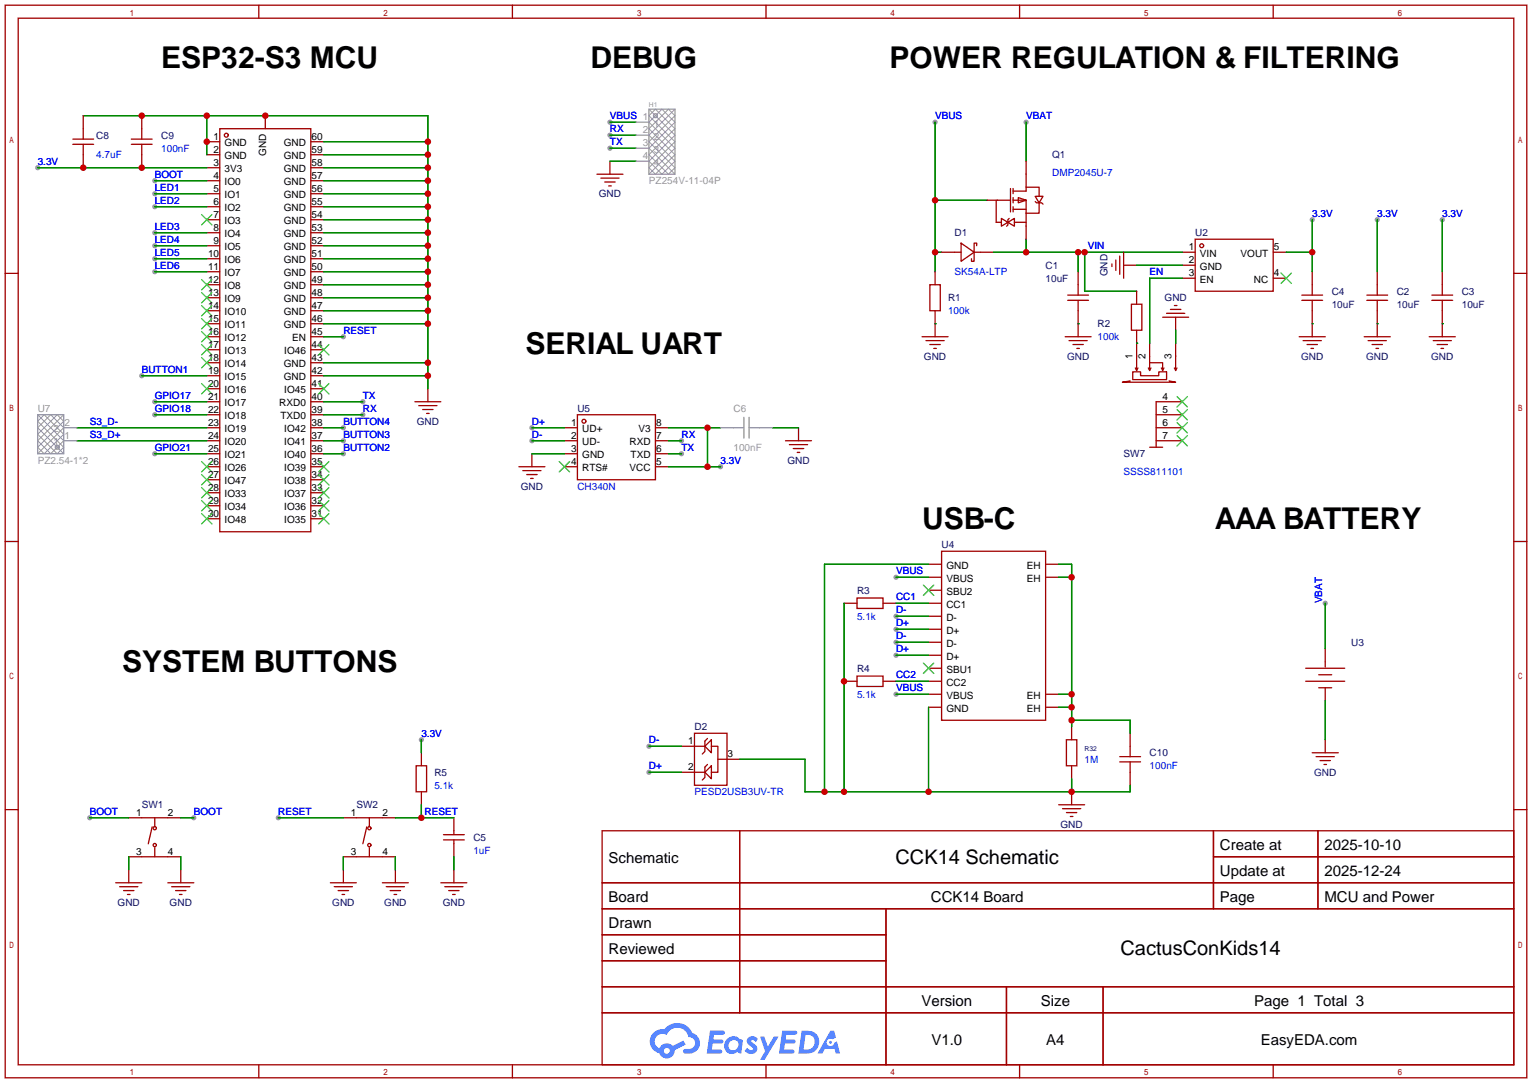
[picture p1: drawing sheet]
<svg xmlns="http://www.w3.org/2000/svg" width="299mm" height="212mm" viewBox="0 0 299 212" stroke-linecap="round" stroke-linejoin="round" font-family="sans-serif">
<g fill="#999">
<circle cx="175" cy="112.8" r=".51"/>
<circle cx="182.6" cy="23.9" r=".51"/>
<circle cx="258.8" cy="117.9" r=".51"/>
<circle cx="200.4" cy="23.9" r=".51"/>
<circle cx="256.3" cy="42.9" r=".51"/>
<circle cx="269" cy="42.9" r=".51"/>
<circle cx="281.7" cy="42.9" r=".51"/>
<circle cx="175" cy="135.6" r=".51"/>
<circle cx="175" cy="120.4" r=".51"/>
<circle cx="175" cy="122.9" r=".51"/>
<circle cx="175" cy="125.5" r=".51"/>
<circle cx="175" cy="128" r=".51"/>
<circle cx="7.4" cy="32.8" r=".51"/>
<circle cx="70.9" cy="78.5" r=".51"/>
<circle cx="70.9" cy="81" r=".51"/>
<circle cx="119.1" cy="23.9" r=".51"/>
<circle cx="30.2" cy="35.3" r=".51"/>
<circle cx="17.5" cy="159.8" r=".51"/>
<circle cx="37.8" cy="159.8" r=".51"/>
<circle cx="67.1" cy="65.8" r=".51"/>
<circle cx="54.4" cy="159.8" r=".51"/>
<circle cx="82.3" cy="144.5" r=".51"/>
<circle cx="67.1" cy="83.6" r=".51"/>
<circle cx="67.1" cy="86.1" r=".51"/>
<circle cx="67.1" cy="88.6" r=".51"/>
<circle cx="27.7" cy="73.4" r=".51"/>
<circle cx="30.2" cy="37.8" r=".51"/>
<circle cx="30.2" cy="40.4" r=".51"/>
<circle cx="30.2" cy="48" r=".51"/>
<circle cx="30.2" cy="50.5" r=".51"/>
<circle cx="30.2" cy="53.1" r=".51"/>
<circle cx="103.9" cy="83.6" r=".51"/>
<circle cx="103.9" cy="86.1" r=".51"/>
<circle cx="140.7" cy="91.2" r=".51"/>
<circle cx="133.1" cy="88.6" r=".51"/>
<circle cx="133.1" cy="86.1" r=".51"/>
<circle cx="119.1" cy="29" r=".51"/>
<circle cx="119.1" cy="26.4" r=".51"/>
<circle cx="30.2" cy="45.5" r=".51"/>
<circle cx="30.2" cy="88.6" r=".51"/>
<circle cx="30.2" cy="78.5" r=".51"/>
<circle cx="30.2" cy="81" r=".51"/>
<circle cx="126.7" cy="145.8" r=".51"/>
<circle cx="126.7" cy="150.9" r=".51"/>
</g>
<g fill="none" stroke="#a10000" stroke-width=".25">
<path d="M1 1h297.2v209.6h-297.2zM3.6 3.6h292.1v204.4h-292.1zM50.5 1v2.6M100.1 1v2.6M149.6 1v2.6M199.1 1v2.6M248.7 1v2.6M1 53.4h2.6M295.7 53.4h2.5M1 105.8h2.6M295.7 105.8h2.5M1 158.2h2.6"/>
<path d="M295.7 158.2h2.5M117.6 162.3h178.1v45.7h-178.1zM117.6 172.5h178.1M117.6 177.5h178.1M144.5 162.3v35.6M173 177.5v30.5M237 162.3v15.2M237 167.4h58.7M257.4 162.3v15.2M117.6 182.6h55.4M117.6 192.8h178.1M117.6 187.7h55.4"/>
<path d="M117.6 197.9h178.1M196.6 192.8v15.2M215.4 192.8v15.2M50.5 208v2.6M100.1 208v2.6M149.6 208v2.6M199.1 208v2.6M248.7 208v2.6"/>
</g>
<g fill="#5487ff">
<path d="M146.2 202.7a1.3 1.3 0 0 1 1.8 .3l-.4 .6a.54 .54 0 0 0-.9-.2l.1 .2a1.58 1.58 0 0 1 1.1 1.5 1.43 1.43 0 0 1-2.5 .2l.5-.6a.64 .64 0 0 0 .6 .5 .64 .64 0 0 0 .6-.3l-.2-.2a1.35 1.35 0 0 1-.9-1.8z"/>
<path d="M148.5 202.5h.8l.7 2 1.1-2h1l-2.8 4.6h-.9l1-1.7z"/>
<path d="M138.7 201.4h1.6a1.31 1.31 0 0 1 1.3 .2 .4 .4 0 0 1-.4 .5l-1.8 .1-.1 .9h1.7a.4 .4 0 0 1 .3 .4 .4 .4 0 0 1-.4 .4h-1.7l-.2 1.2h.8a1.23 1.23 0 0 1 1.2 .2 .39 .39 0 0 1-.3 .5h-2.7z"/>
<path d="M152.8 201.4h1.6a1.32 1.32 0 0 1 1.3 .2 .39 .39 0 0 1-.4 .5l-1.7 .1-.2 .9h1.7a.4 .4 0 0 1 .3 .4 .4 .4 0 0 1-.4 .4h-1.7l-.2 1.2h.8a1.23 1.23 0 0 1 1.2 .1 .39 .39 0 0 1-.3 .6h-2.7z"/>
<path d="M162.2 201.4h.7l.4 1.3-.7 .4a.75 .75 0 0 0-1.1 .3 .75 .75 0 0 0 .5 1 .75 .75 0 0 0 .9-.7l.6-.2 .6 2.3h-.9l-.2-.9h-1.9l-.5 .9h-.9z"/>
<path d="M156.6 201.4l-.7 4.4h1.5a2.27 2.27 0 0 0 2.6-2.2 2.27 2.27 0 0 0-2.7-2.2zM157.3 202.1a1.5 1.5 0 0 1 1.8 1.6 1.5 1.5 0 0 1-1.9 1.4h-.3z"/>
<path d="M142 203a1.6 1.6 0 0 0-.3 2.3 1.6 1.6 0 0 0 2.3 .2l.8 .3 .3-2.4-.2-.3-.4-.1a1.58 1.58 0 0 0-2.5 0zM142.6 203.5a.99 .99 0 0 1 1.6 .3 .99 .99 0 0 1-.9 1.4 .94 .94 0 0 1-1-.6 .94 .94 0 0 1 .3-1.1z"/>
<path d="M127.6 201.8a2.37 2.37 0 0 0 1.2 4 1.54 1.54 0 0 0 1.7 1 1.54 1.54 0 0 0 1.3-1.6l2.1-1.1-.4-.8-2.1 1a1.57 1.57 0 0 0-2.6 .5 1.5 1.5 0 0 1-.7-2.1 1.5 1.5 0 0 1 2.1-.5 2.23 2.23 0 0 1 2.3-1.4 2.23 2.23 0 0 1 2 1.8 1.16 1.16 0 0 1 1.3 1.1 1.16 1.16 0 0 1-1.1 1.2h-.7a.47 .47 0 0 0-.6 .4 .47 .47 0 0 0 .4 .5 2.17 2.17 0 0 0 2.6-.9 2.17 2.17 0 0 0-.4-2.7l-.8-.4a3.2 3.2 0 0 0-5.4-.7l-1.2 .1zM129.7 205.3a.58 .58 0 0 1 1.1 0 .58 .58 0 0 1-1.1 0z"/>
<circle cx="162.2" cy="203.6" r=".28"/>
</g>
<g fill="none" stroke="#a10000" stroke-width=".25">
<path d="M14.2 28.2h4.1M14.2 27.2h4.1M16.3 22.6v4.6M16.3 28.2v4.6M25.7 28.2h4M25.7 27.2h4M27.7 22.6v4.6M27.7 28.2v4.6M40.4 27.7h2.5M40.4 30.2h2.5M40.4 32.8h2.5M40.4 35.3h2.5"/>
<path d="M40.4 37.8h2.5M42.9 25.1h17.8v78.8h-17.8zM51.8 22.6v2.5M60.7 27.7h2.5M60.7 30.2h2.5M60.7 32.8h2.5M60.7 35.3h2.5M60.7 37.8h2.5M116.6 34h5.1M117.3 34.8h3.6M118.1 35.6h2M118.9 36.3h.5"/>
<path d="M119.1 31.5v2.5M192.8 39.1h4.6M194.6 39.1v4.3h1M197.4 36.8v4.6M197.9 39.1h2.5v2.6M197.9 37.3h2.5v-.7h2.5v1.8M197.9 36.8v1M197.9 38.6v1M198.9 38.6l1.5 .5-1.5 .5zM200.4 31.5v5.1M202.2 39.4l.2 .2h1.1l.2 .3M202.2 38.4h1.5l-.8 1.2z"/>
<path d="M202.9 39.6v2.1h-2.5M40.4 40.4h2.5M40.4 42.9h2.5M40.4 45.5h2.5M40.4 48h2.5M40.4 50.5h2.5M40.4 53.1h2.5M40.4 55.6h2.5M40.4 58.2h2.5M60.7 40.4h2.5M60.7 42.9h2.5M60.7 45.5h2.5"/>
<path d="M60.7 48h2.5M60.7 50.5h2.5M60.7 53.1h2.5M60.7 55.6h2.5M60.7 58.2h2.5M181.6 55.6h2v5.1h-2zM182.6 53.1v2.5M183.9 49.3h3.8M187.7 47.5l2.5 1.8-2.5 1.8zM190.2 49.3h3.9M190.8 48v-.5h-.6v3.6h-.5v-.6M195.6 42.7l1.2 .7-1.2 .8z"/>
<path d="M196.8 43.4l1.3-.7v1.5zM197.1 42.7l-.3 .2v1l-.2 .3M197.9 40.4v1M197.9 40.9h2.5M198.1 43.4h2.3M200.4 41.7v5M208.5 58.7h4.1M208.5 57.7h4.1M210.6 53.1v4.6M210.6 58.7v7.1M217.2 51.6v.5M217.9 50.8v2"/>
<path d="M218.7 50v3.6M219.5 51.8h2.5M219.5 49.3v5.1M221 59.4h2v5.1h-2zM222 56.9v2.5M229.4 59.7h.5M230.9 49.3h2.5M230.9 51.8h2.5M230.9 54.4h2.5M233.4 46.7h15.3v10.2h-15.3zM248.7 49.3h2.5M248.7 54.4h2.5"/>
<path d="M254.3 58.7h4M254.3 57.7h4M256.3 53.1v4.6M256.3 58.7v7.1M267 58.7h4M267 57.7h4M269 53.1v4.6M269 58.7v7.1M279.7 58.7h4M279.7 57.7h4M281.7 53.1v4.6M281.7 58.7v7.1"/>
<path d="M40.4 60.7h2.5M40.4 63.2h2.5M40.4 65.8h2.5M40.4 68.3h2.5M40.4 70.9h2.5M40.4 73.4h2.5M40.4 75.9h2.5M40.4 78.5h2.5M60.7 60.7h2.5M60.7 63.2h2.5M60.7 65.8h2.5M60.7 68.3h2.5"/>
<path d="M60.7 70.9h2.5M60.7 73.4h2.5M60.7 75.9h2.5M60.7 78.5h2.5M81 78.5h5.1M81.8 79.2h3.5M83.6 75.9v2.6M180.1 65.8h5.1M180.8 66.5h3.6M181.6 67.3h2M182.4 68.1h.5M182.6 60.7v5.1"/>
<path d="M208 65.8h5.1M208.8 66.5h3.5M209.5 67.3h2.1M210.3 68.1h.5M220.7 74.4l-1.5 .3h10.4l-1.3-.3M221.2 72.6h1.6v.8h3.5v-.8h1.5v1.6h-6.6zM221.7 71.9l.3 .5 .2-.5M222 64.5v7.6M224.3 71.9l.2 .5 .3-.5M224.5 70.9h2.6v1.2M224.5 67.1v5M226.8 71.9l.3 .5 .2-.5"/>
<path d="M227.1 62h5.1M227.8 61.2h3.6M228.6 60.5h2M229.4 71.9l.2 .5 .3-.5M229.6 62v2.5M229.6 67.1v5M230.9 78.5h-5.1v8.9M253.7 65.8h5.1M254.5 66.5h3.6M255.3 67.3h2M256 68.1h.5M266.4 65.8h5.1"/>
<path d="M267.2 66.5h3.6M268 67.3h2M268.7 68.1h.5M279.1 65.8h5.1M279.9 66.5h3.6M280.7 67.3h2M281.4 68.1h.5M40.4 81h2.5M40.4 83.6h2.5M40.4 86.1h2.5M40.4 88.6h2.5M40.4 91.2h2.5"/>
<path d="M40.4 93.7h2.5M40.4 96.3h2.5M40.4 98.8h2.5M60.7 81h2.5M60.7 83.6h2.5M60.7 86.1h2.5M60.7 88.6h2.5M60.7 91.2h2.5M60.7 93.7h2.5M60.7 96.3h2.5M60.7 98.8h2.5M82.5 80h2.1"/>
<path d="M83.3 80.8h.5M101.3 91.2h5.1M102.1 91.9h3.6M102.9 92.7h2M103.6 93.5h.5M103.9 88.6v2.6M110.2 83.6h2.6M110.2 86.1h2.6M110.2 88.6h2.6M110.2 91.2h2.6M112.8 81h15.2v12.7h-15.2zM128 83.6h2.6"/>
<path d="M128 86.1h2.6M128 88.6h2.6M128 91.2h2.6M153.4 86.1h5.1M154.2 86.9h3.5M154.9 87.6h2.1M155.7 88.4h.5M156 83.6v2.5M224.5 87.4h2.6M225.8 81h5.1M225.8 83.6h5.1M225.8 86.1h5.1"/>
<path d="M40.4 101.3h2.5M60.7 101.3h2.5M164.8 117.9h2.6M167.4 116.8h5.1v2.1h-5.1zM172.5 117.9h2.5M181.4 112.8h2.5M181.4 110.2h2.5M181.4 115.3h2.5M181.4 117.9h2.5M183.9 107.7h20.3v33h-20.3zM204.2 112.8h2.6M204.2 110.2h2.6"/>
<path d="M164.8 133.1h2.6M167.4 132.1h5.1v2h-5.1zM172.5 133.1h2.5M181.4 130.6h2.5M181.4 133.1h2.5M181.4 135.6h2.5M181.4 138.2h2.5M181.4 128h2.5M181.4 120.4h2.5M181.4 122.9h2.5M181.4 125.5h2.5M204.2 135.6h2.6"/>
<path d="M204.2 138.2h2.6M255 130.6h7.6M255 133.1h7.6M257.6 131.8h2.5M257.6 134.4h2.5M258.8 126.7v3.6M258.8 134.4v2.5M25.1 159.8h10.2M30.2 159.8v1.7M67.1 159.8h10.1M72.1 159.8v1.7M81.3 149.6h2v5.1h-2z"/>
<path d="M82.3 147.1v2.5M82.3 154.7v2.5M88.6 159.8v3.3M133.1 145.8h4.6M133.1 150.9h4.6M135.6 143.3h6.4v10.1h-6.4zM137.7 150.9l1.2-1.3v2.5zM138.2 144.3l-.5 .5v2l-.5 .5M138.2 149.4l-.5 .5v2l-.5 .5M138.9 144.5v2.6l-1.2-1.3zM138.9 145.8h1.3v5.1h-1.3M140.2 148.3h4.3"/>
<path d="M206.8 157.2h5M207.5 158h3.6M208.3 144.5h2v5.1h-2zM208.3 158.8h2M209 159.5h.5M209.3 142v2.5M209.3 149.6v2.5M209.3 154.7v2.5M218.7 147.8h4.1M218.7 148.8h4.1M220.7 143.3v4.5M220.7 148.8v4.6"/>
<path d="M256.3 147.1h5.1M257 147.8h3.6M257.8 148.6h2M258.6 149.4h.5M258.8 144.5v2.6M22.6 172.5h5.1M23.4 173.2h3.5M24.1 174h2.1M24.9 174.8h.5M25.1 167.4h10.2M25.1 169.9v2.6M29.7 161.5l-.7 3.3"/>
<path d="M30.2 165.6v1.8M32.8 172.5h5M33.5 173.2h3.6M34.3 174h2M35.1 174.8h.5M35.3 169.9v2.6M64.5 172.5h5.1M65.3 173.2h3.5M66 174h2.1M66.8 174.8h.5M67.1 167.4h10.1M67.1 169.9v2.6"/>
<path d="M71.6 161.5l-.7 3.3M72.1 165.6v1.8M74.7 172.5h5.1M75.4 173.2h3.6M76.2 174h2M77 174.8h.5M77.2 169.9v2.6M86.1 172.5h5.1M86.6 163.1h4.1M86.6 164.1h4.1M86.9 173.2h3.5M87.6 174h2.1"/>
<path d="M88.4 174.8h.5M88.6 164.1v3.3M88.6 169.9v2.6"/>
<circle cx="44.2" cy="26.4" r=".38"/>
<circle cx="234.7" cy="48" r=".38"/>
<circle cx="114" cy="82.3" r=".38"/>
<circle cx="30.2" cy="165.1" r=".32"/>
<circle cx="30.2" cy="161.8" r=".32"/>
<circle cx="72.1" cy="161.8" r=".32"/>
<circle cx="72.1" cy="165.1" r=".32"/>
</g>
<g fill="none" stroke="#3c3" stroke-width=".25">
<path d="M39.4 41.9l2 2M39.4 54.6l2 2M39.4 57.2l2 2M39.4 59.7l2 2M41.4 41.9l-2 2M41.4 54.6l-2 2M41.4 57.2l-2 2M41.4 59.7l-2 2M250.2 53.3l2 2.1M252.2 53.3l-2 2.1M39.4 62.2l2 2.1M39.4 64.8l2 2"/>
<path d="M39.4 67.3l2 2M39.4 69.8l2 2.1M39.4 74.9l2 2.1M41.4 62.2l-2 2.1M41.4 64.8l-2 2M41.4 67.3l-2 2M41.4 69.8l-2 2.1M41.4 74.9l-2 2.1M62.2 74.9l2.1 2.1M62.2 67.3l2.1 2M64.3 67.3l-2.1 2M64.3 74.9l-2.1 2.1"/>
<path d="M229.9 77.5l2 2M231.9 77.5l-2 2M39.4 90.2l2 2M39.4 92.7l2 2M39.4 95.2l2 2.1M39.4 97.8l2 2M41.4 90.2l-2 2M41.4 92.7l-2 2M41.4 95.2l-2 2.1M41.4 97.8l-2 2M62.2 97.8l2.1 2M62.2 95.2l2.1 2.1"/>
<path d="M62.2 92.7l2.1 2M62.2 90.2l2.1 2M64.3 97.8l-2.1 2M64.3 95.2l-2.1 2.1M64.3 92.7l-2.1 2M64.3 90.2l-2.1 2M109.2 90.2l2.1 2M111.3 90.2l-2.1 2M229.9 80l2 2M229.9 82.5l2 2.1M229.9 85.1l2 2M231.9 80l-2 2"/>
<path d="M231.9 82.5l-2 2.1M231.9 85.1l-2 2M39.4 100.3l2 2.1M41.4 100.3l-2 2.1M62.2 100.3l2.1 2.1M64.3 100.3l-2.1 2.1M180.3 114.3l2.1 2M182.4 114.3l-2.1 2M180.3 129.5l2.1 2.1M182.4 129.5l-2.1 2.1"/>
</g>
<g fill="none" stroke="#008700" stroke-width=".25">
<path d="M7.4 32.8h33M16.3 22.6h67.3v53.3M30.2 35.3h10.2M30.2 37.8h10.2M40.4 22.6v7.6M63.2 32.8h20.4M63.2 35.3h20.4M63.2 37.8h20.4M63.2 30.2h20.4M63.2 27.7h20.4M119.1 23.9h5.1M119.1 31.5h5.1"/>
<path d="M119.1 29h5.1M119.1 26.4h5.1M182.6 39.1h10.2M182.6 23.9v29.2M200.4 23.9v7.6M30.2 40.4h10.2M30.2 48h10.2M30.2 50.5h10.2M30.2 53.1h10.2M30.2 45.5h10.2M63.2 40.4h20.4M63.2 48h20.4"/>
<path d="M63.2 50.5h20.4M63.2 53.1h20.4M63.2 45.5h20.4M63.2 58.2h20.4M63.2 55.6h20.4M63.2 42.9h20.4M182.6 49.3h1.3M194.1 49.3h36.8M200.4 46.7v2.6M210.6 49.3v3.8M211.8 49.3v7.6h10.2M222 51.8h8.9"/>
<path d="M230.9 54.4h-6.4v12.7M251.2 49.3h5.1M256.3 42.9v10.2M269 42.9v10.2M281.7 42.9v10.2M27.7 73.4h12.7M30.2 78.5h10.2M63.2 78.5h7.7M63.2 65.8h3.9M63.2 73.4h20.4M63.2 70.9h20.4M63.2 63.2h20.4"/>
<path d="M63.2 60.7h20.4M182.6 63.2h.1M210.6 63.2h.1M222 67.1h.1M229.6 64.5v2.6M256.3 63.2h.1M269 63.2h.1M281.7 63.2h.1M15 83.6h25.4M15 86.1h25.4M30.2 81h10.2M30.2 88.6h10.2"/>
<path d="M63.2 81h7.7M63.2 83.6h3.9M63.2 86.1h3.9M63.2 88.6h3.9M103.9 83.6h6.3M103.9 86.1h6.3M103.9 88.6h6.3M130.6 83.6h10.1M130.6 86.1h2.5M130.6 88.6h2.5M130.6 91.2h10.1M138.2 83.6v7.6"/>
<path d="M150.9 83.6h5.1M164.8 117.9v36.8M175 112.8h6.4M175 117.9h6.4M181.4 110.2h-20.4v44.5M206.8 112.8h2.5M206.8 110.2h2.5v31.8M258.8 117.9v8.8M175 135.6h6.4M175 120.4h6.4M175 122.9h6.4M175 125.5h6.4"/>
<path d="M175 128h6.4M175 133.1h6.4M181.4 138.2v16.5M206.8 135.6h2.5M206.8 138.2h2.5M258.8 136.9v7.6M17.5 159.8h7.6M35.3 159.8h2.5M54.4 159.8h12.7M77.2 159.8h11.4M82.3 144.5v2.6M82.3 157.2v2.6"/>
<path d="M126.7 145.8h6.4M126.7 150.9h6.4M144.5 148.3h12.7v6.4h63.5v-1.3M209.3 152.1v2.6M209.3 140.7h11.4v2.6M25.1 167.4v2.5M35.3 167.4v2.5M67.1 167.4v2.5M77.2 167.4v2.5M88.6 167.4v2.5"/>
</g>
<g fill="none" stroke="#999" stroke-width=".25">
<path d="M124.2 23.9h2.5M124.2 26.4h2.5M124.2 29h2.5M124.2 31.5h2.5M126.7 21.3h5.1v12.7h-5.1zM7.4 81h5v7.6h-5zM12.4 83.6h2.6M12.4 86.1h2.6M140.7 83.6h4.6M145.3 81.5v4.1M146.3 83.6h4.6M146.3 81.5v4.1"/>
<circle cx="128" cy="22.6" r=".38"/>
<circle cx="11.2" cy="87.4" r=".38"/>
</g>
<path d="M126.7 34l5.1-5-5.1-5.1 2.6-2.6 2.5 2.6-5.1 5.1 5.1 5M126.7 21.3l5.1 5.1-5.1 5.1 2.6 2.5 2.5-2.5-5.1-5.1 5.1-5.1M128 21.3l-1.3 1.3 5.1 5.1-5.1 5.1 1.3 1.2 3.8-3.8-5.1-5.1 3.9-3.8 1.2 1.3-5.1 5.1 5.1 5.1-1.2 1.2-3.9-3.8 5.1-5.1zM128.2 22.3l.2 .1M128.4 22.8l-.2 .1M7.4 82.3l1.2-1.3 3.8 3.8-3.8 3.8-1.2-1.2 5-5.1-1.2-1.3-3.8 3.8 3.8 3.8 1.2-1.2zM7.4 88.6l5-5-2.5-2.6-2.5 2.6 5 5M7.4 81l5 5.1-2.5 2.5-2.5-2.5 5-5.1M11.3 87l.2 .2M11.5 87.5l-.2 .2" fill="none" stroke="#999" stroke-width=".2"/>
<g fill="#c00">
<circle cx="182.6" cy="39.1" r=".63"/>
<circle cx="182.6" cy="49.3" r=".63"/>
<circle cx="200.4" cy="49.3" r=".63"/>
<circle cx="210.6" cy="49.3" r=".63"/>
<circle cx="211.8" cy="49.3" r=".63"/>
<circle cx="256.3" cy="49.3" r=".63"/>
<circle cx="16.3" cy="32.8" r=".63"/>
<circle cx="27.7" cy="32.8" r=".63"/>
<circle cx="82.3" cy="159.8" r=".63"/>
<circle cx="138.2" cy="83.6" r=".63"/>
<circle cx="138.2" cy="91.2" r=".63"/>
<circle cx="83.6" cy="70.9" r=".63"/>
<circle cx="83.6" cy="73.4" r=".63"/>
<circle cx="83.6" cy="63.2" r=".63"/>
<circle cx="83.6" cy="60.7" r=".63"/>
<circle cx="83.6" cy="58.2" r=".63"/>
<circle cx="83.6" cy="55.6" r=".63"/>
<circle cx="83.6" cy="53.1" r=".63"/>
<circle cx="83.6" cy="50.5" r=".63"/>
<circle cx="83.6" cy="48" r=".63"/>
<circle cx="83.6" cy="45.5" r=".63"/>
<circle cx="83.6" cy="42.9" r=".63"/>
<circle cx="83.6" cy="40.4" r=".63"/>
<circle cx="83.6" cy="37.8" r=".63"/>
<circle cx="83.6" cy="35.3" r=".63"/>
<circle cx="83.6" cy="32.8" r=".63"/>
<circle cx="83.6" cy="30.2" r=".63"/>
<circle cx="83.6" cy="27.7" r=".63"/>
<circle cx="51.8" cy="22.6" r=".63"/>
<circle cx="40.4" cy="22.6" r=".63"/>
<circle cx="40.4" cy="27.7" r=".63"/>
<circle cx="27.7" cy="22.6" r=".63"/>
<circle cx="209.3" cy="138.2" r=".63"/>
<circle cx="209.3" cy="135.6" r=".63"/>
<circle cx="209.3" cy="112.8" r=".63"/>
<circle cx="209.3" cy="140.7" r=".63"/>
<circle cx="181.4" cy="154.7" r=".63"/>
<circle cx="209.3" cy="154.7" r=".63"/>
<circle cx="164.8" cy="154.7" r=".63"/>
<circle cx="161" cy="154.7" r=".63"/>
<circle cx="164.8" cy="133.1" r=".63"/>
</g>
<g font-size="5.9">
<text x="31.5" y="13.2">ESP32-S3 MCU</text>
<text x="115.3" y="13.2">DEBUG</text>
<text x="173.7" y="13.2">POWER REGULATION &amp; FILTERING</text>
<text x="102.6" y="69.1">SERIAL UART</text>
<text x="180.1" y="103.4">USB-C</text>
<text x="237.2" y="103.4">AAA BATTERY</text>
<text x="23.9" y="131.3">SYSTEM BUTTONS</text>
</g>
<g font-size="3.9">
<text x="174.9" y="168.8">CCK14 Schematic</text>
<text x="218.8" y="186.6">CactusConKids14</text>
</g>
<g font-size="2.9">
<text x="238.3" y="166.1">Create at</text>
<text x="258.7" y="166.1">2025-10-10</text>
<text x="118.9" y="168.6">Schematic</text>
<text x="238.3" y="171.1">Update at</text>
<text x="258.7" y="171.1">2025-12-24</text>
<text x="118.9" y="176.2">Board</text>
<text x="181.8" y="176.2">CCK14 Board</text>
<text x="238.3" y="176.2">Page</text>
<text x="258.7" y="176.2">MCU and Power</text>
<text x="118.9" y="181.3">Drawn</text>
<text x="118.9" y="186.4">Reviewed</text>
<text x="180" y="196.5">Version</text>
<text x="203.3" y="196.5">Size</text>
<text x="244.9" y="196.5">Page 1 Total 3</text>
<text x="181.9" y="204.2">V1.0</text>
<text x="204.3" y="204.2">A4</text>
<text x="246.2" y="204.2">EasyEDA.com</text>
</g>
<g font-size="2" fill="#00f">
<text x="119.1" y="23.3">VBUS 1</text>
<text x="182.6" y="23.3">VBUS</text>
<text x="200.4" y="23.3">VBAT</text>
<text x="31.5" y="29.6">100nF</text>
<text x="119.1" y="28.4">TX</text>
<text x="119.1" y="25.8">RX</text>
<text x="7.4" y="32.2">3.3V</text>
<text x="18.8" y="30.9">4.7uF</text>
<text x="30.2" y="34.7">BOOT</text>
<text x="205.5" y="34.5">DMP2045U-7</text>
<text x="30.2" y="37.3">LED1</text>
<text x="30.2" y="39.8">LED2</text>
<text x="30.2" y="47.4">LED4</text>
<text x="30.2" y="44.9">LED3</text>
<text x="256.3" y="42.3">3.3V</text>
<text x="269" y="42.3">3.3V</text>
<text x="281.7" y="42.3">3.3V</text>
<text x="30.2" y="50">LED5</text>
<text x="30.2" y="52.5">LED6</text>
<text x="186.4" y="53.8">SK54A-LTP</text>
<text x="212.5" y="48.7">VIN</text>
<text x="224.5" y="53.8">EN</text>
<text x="67.1" y="65.2">RESET</text>
<text x="185.2" y="61.4">100k</text>
<text x="214.4" y="66.5">100k</text>
<text x="27.7" y="72.8">BUTTON1</text>
<text x="30.2" y="77.9">GPIO17</text>
<text x="70.9" y="77.9">TX</text>
<text x="17.5" y="83">S3_D-</text>
<text x="30.2" y="80.4">GPIO18</text>
<text x="67.1" y="83">BUTTON4</text>
<text x="70.9" y="80.4">RX</text>
<text x="103.9" y="83">D+</text>
<text x="17.5" y="85.5">S3_D+</text>
<text x="30.2" y="88.1">GPIO21</text>
<text x="67.1" y="85.5">BUTTON3</text>
<text x="67.1" y="88.1">BUTTON2</text>
<text x="103.9" y="85.5">D-</text>
<text x="133.1" y="88.1">TX</text>
<text x="133.1" y="85.5">RX</text>
<text x="112.8" y="95.7">CH340N</text>
<text x="140.7" y="90.6">3.3V</text>
<text x="219.5" y="92.9">SSSS811101</text>
<text x="175" y="112.2">VBUS</text>
<text x="175" y="119.8">D-</text>
<text x="175" y="117.3">CC1</text>
<text x="258.2" y="117.9" transform="rotate(-90 258.2 117.9)">VBAT</text>
<text x="167.4" y="121.1">5.1k</text>
<text x="175" y="122.4">D+</text>
<text x="175" y="124.9">D-</text>
<text x="175" y="127.4">D+</text>
<text x="167.4" y="136.3">5.1k</text>
<text x="175" y="135.1">VBUS</text>
<text x="175" y="132.5">CC2</text>
<text x="82.3" y="143.9">3.3V</text>
<text x="126.7" y="145.2">D-</text>
<text x="211.8" y="149">1M</text>
<text x="84.8" y="154.1">5.1k</text>
<text x="126.7" y="150.3">D+</text>
<text x="135.6" y="155.4">PESD2USB3UV-TR</text>
<text x="224.5" y="150.3">100nF</text>
<text x="17.5" y="159.2">BOOT</text>
<text x="37.8" y="159.2">BOOT</text>
<text x="54.4" y="159.2">RESET</text>
<text x="82.9" y="159.2">RESET</text>
<text x="92.5" y="166.8">1uF</text>
</g>
<g font-size="2" fill="#000080">
<text x="18.8" y="27.1">C8</text>
<text x="31.5" y="27.1">C9</text>
<text x="205.5" y="30.9">Q1</text>
<text x="117" y="38.5">GND</text>
<text x="186.4" y="46.2">D1</text>
<text x="233.4" y="46.2">U2</text>
<text x="204.2" y="52.5">C1</text>
<text x="216.3" y="54" transform="rotate(-90 216.3 54)">GND</text>
<text x="185.2" y="58.9">R1</text>
<text x="204.2" y="55">10uF</text>
<text x="227.4" y="58.9">GND</text>
<text x="260.1" y="57.6">C4</text>
<text x="272.8" y="57.6">C2</text>
<text x="285.5" y="57.6">C3</text>
<text x="214.4" y="63.9">R2</text>
<text x="260.1" y="60.1">10uF</text>
<text x="272.8" y="60.1">10uF</text>
<text x="285.5" y="60.1">10uF</text>
<text x="180.5" y="70.3">GND</text>
<text x="208.4" y="70.3">GND</text>
<text x="254.1" y="70.3">GND</text>
<text x="266.8" y="70.3">GND</text>
<text x="279.5" y="70.3">GND</text>
<text x="81.4" y="83">GND</text>
<text x="112.8" y="80.4">U5</text>
<text x="219.5" y="89.3">SW7</text>
<text x="101.7" y="95.7">GND</text>
<text x="153.8" y="90.6">GND</text>
<text x="183.9" y="107.1">U4</text>
<text x="167.4" y="116">R3</text>
<text x="167.4" y="131.2">R4</text>
<text x="263.9" y="126.2">U3</text>
<text x="135.6" y="142.7">D2</text>
<text x="224.5" y="147.8">C10</text>
<text x="84.8" y="151.6">R5</text>
<text x="256.7" y="151.6">GND</text>
<text x="27.7" y="157.9">SW1</text>
<text x="69.6" y="157.9">SW2</text>
<text x="207.1" y="161.7">GND</text>
<text x="92.5" y="164.3">C5</text>
<text x="23" y="177">GND</text>
<text x="33.1" y="177">GND</text>
<text x="64.9" y="177">GND</text>
<text x="75" y="177">GND</text>
<text x="86.5" y="177">GND</text>
</g>
<g font-size="2">
<text x="41.7" y="27.3">1</text>
<text x="41.7" y="29.9">2</text>
<text x="43.9" y="28.6">GND</text>
<text x="55.4" y="28.6">GND</text>
<text x="60.8" y="29.9">59</text>
<text x="60.8" y="27.3">60</text>
<text x="41.7" y="32.4">3</text>
<text x="41.7" y="35">4</text>
<text x="43.9" y="31.1">GND</text>
<text x="43.9" y="33.7">3V3</text>
<text x="52" y="30.5" transform="rotate(-90 52 30.5)">GND</text>
<text x="55.4" y="33.7">GND</text>
<text x="55.4" y="31.1">GND</text>
<text x="60.8" y="35">57</text>
<text x="60.8" y="32.4">58</text>
<text x="41.7" y="37.5">5</text>
<text x="41.7" y="40">6</text>
<text x="43.9" y="36.2">IO0</text>
<text x="43.9" y="38.8">IO1</text>
<text x="43.9" y="41.3">IO2</text>
<text x="55.4" y="41.3">GND</text>
<text x="55.4" y="38.8">GND</text>
<text x="55.4" y="36.2">GND</text>
<text x="60.8" y="40">55</text>
<text x="60.8" y="37.5">56</text>
<text x="41.7" y="42.6">7</text>
<text x="41.7" y="45.1">8</text>
<text x="41.7" y="47.7">9</text>
<text x="43.9" y="43.8">IO3</text>
<text x="43.9" y="46.4">IO4</text>
<text x="55.4" y="46.4">GND</text>
<text x="55.4" y="43.8">GND</text>
<text x="60.8" y="47.7">52</text>
<text x="60.8" y="45.1">53</text>
<text x="60.8" y="42.6">54</text>
<text x="40.6" y="50.2">10</text>
<text x="40.6" y="52.7">11</text>
<text x="43.9" y="48.9">IO5</text>
<text x="43.9" y="51.5">IO6</text>
<text x="55.4" y="51.5">GND</text>
<text x="55.4" y="48.9">GND</text>
<text x="60.8" y="52.7">50</text>
<text x="60.8" y="50.2">51</text>
<text x="232.2" y="48.9">1</text>
<text x="232.2" y="51.5">2</text>
<text x="234.4" y="50.2">VIN</text>
<text x="234.4" y="52.7">GND</text>
<text x="242.3" y="50.2">VOUT</text>
<text x="248.8" y="48.9">5</text>
<text x="40.6" y="55.3">12</text>
<text x="40.6" y="57.8">13</text>
<text x="43.9" y="54">IO7</text>
<text x="43.9" y="56.5">IO8</text>
<text x="43.9" y="59.1">IO9</text>
<text x="55.4" y="59.1">GND</text>
<text x="55.4" y="56.5">GND</text>
<text x="55.4" y="54">GND</text>
<text x="60.8" y="57.8">48</text>
<text x="60.8" y="55.3">49</text>
<text x="232.2" y="54">3</text>
<text x="234.4" y="55.3">EN</text>
<text x="244.9" y="55.3">NC</text>
<text x="248.8" y="54">4</text>
<text x="40.6" y="60.4">14</text>
<text x="40.6" y="62.9">15</text>
<text x="40.6" y="65.4">16</text>
<text x="43.9" y="61.6">IO10</text>
<text x="43.9" y="64.2">IO11</text>
<text x="55.4" y="64.2">GND</text>
<text x="55.4" y="61.6">GND</text>
<text x="60.8" y="65.4">45</text>
<text x="60.8" y="62.9">46</text>
<text x="60.8" y="60.4">47</text>
<text x="40.6" y="68">17</text>
<text x="40.6" y="70.5">18</text>
<text x="43.9" y="66.7">IO12</text>
<text x="43.9" y="69.2">IO13</text>
<text x="43.9" y="71.8">IO14</text>
<text x="55.4" y="71.8">GND</text>
<text x="55.5" y="69.2">IO46</text>
<text x="57.1" y="66.7">EN</text>
<text x="60.8" y="70.5">43</text>
<text x="60.8" y="68">44</text>
<text x="221.2" y="70.1" transform="rotate(-90 221.2 70.1)">1</text>
<text x="223.7" y="70.1" transform="rotate(-90 223.7 70.1)">2</text>
<text x="228.8" y="70.1" transform="rotate(-90 228.8 70.1)">3</text>
<text x="40.6" y="73.1">19</text>
<text x="40.6" y="75.6">20</text>
<text x="43.9" y="74.3">IO15</text>
<text x="43.9" y="76.9">IO16</text>
<text x="55.4" y="74.3">GND</text>
<text x="55.5" y="76.9">IO45</text>
<text x="60.8" y="75.6">41</text>
<text x="60.8" y="73.1">42</text>
<text x="40.6" y="78.1">21</text>
<text x="40.6" y="80.7">22</text>
<text x="40.6" y="83.2">23</text>
<text x="43.9" y="79.4">IO17</text>
<text x="43.9" y="81.9">IO18</text>
<text x="54.6" y="79.4">RXD0</text>
<text x="54.8" y="81.9">TXD0</text>
<text x="60.8" y="83.2">38</text>
<text x="60.8" y="80.7">39</text>
<text x="60.8" y="78.1">40</text>
<text x="111.6" y="83.2">1</text>
<text x="128.1" y="83.2">8</text>
<text x="227.1" y="78.1">4</text>
<text x="227.1" y="80.7">5</text>
<text x="227.1" y="83.2">6</text>
<text x="40.6" y="85.8">24</text>
<text x="40.6" y="88.3">25</text>
<text x="43.9" y="84.5">IO19</text>
<text x="43.9" y="87">IO20</text>
<text x="43.9" y="89.6">IO21</text>
<text x="55.5" y="89.6">IO40</text>
<text x="55.5" y="87">IO41</text>
<text x="55.5" y="84.5">IO42</text>
<text x="60.8" y="88.3">36</text>
<text x="60.8" y="85.8">37</text>
<text x="111.6" y="88.3">3</text>
<text x="111.6" y="85.8">2</text>
<text x="113.7" y="89.6">GND</text>
<text x="113.7" y="87">UD-</text>
<text x="113.7" y="84.5">UD+</text>
<text x="123" y="87">RXD</text>
<text x="123.2" y="89.6">TXD</text>
<text x="124.7" y="84.5">V3</text>
<text x="128.1" y="85.8">7</text>
<text x="128.1" y="88.3">6</text>
<text x="227.1" y="85.8">7</text>
<text x="40.6" y="90.8">26</text>
<text x="40.6" y="93.4">27</text>
<text x="40.6" y="95.9">28</text>
<text x="43.9" y="92.1">IO26</text>
<text x="43.9" y="94.6">IO47</text>
<text x="55.5" y="94.6">IO38</text>
<text x="55.5" y="92.1">IO39</text>
<text x="60.8" y="95.9">33</text>
<text x="60.8" y="93.4">34</text>
<text x="60.8" y="90.8">35</text>
<text x="111.6" y="90.8">4</text>
<text x="113.7" y="92.1">RTS#</text>
<text x="123" y="92.1">VCC</text>
<text x="128.1" y="90.8">5</text>
<text x="40.6" y="98.5">29</text>
<text x="40.6" y="101">30</text>
<text x="43.9" y="97.2">IO33</text>
<text x="43.9" y="99.7">IO34</text>
<text x="55.5" y="99.7">IO36</text>
<text x="55.5" y="97.2">IO37</text>
<text x="60.8" y="101">31</text>
<text x="60.8" y="98.5">32</text>
<text x="43.9" y="102.3">IO48</text>
<text x="55.5" y="102.3">IO35</text>
<text x="184.8" y="113.7">VBUS</text>
<text x="184.8" y="111.2">GND</text>
<text x="200.6" y="113.7">EH</text>
<text x="200.6" y="111.2">EH</text>
<text x="184.8" y="116.2">SBU2</text>
<text x="184.8" y="118.8">CC1</text>
<text x="184.8" y="121.3">D-</text>
<text x="184.8" y="123.9">D+</text>
<text x="184.8" y="128.9">D+</text>
<text x="184.8" y="126.4">D-</text>
<text x="184.8" y="131.5">SBU1</text>
<text x="184.8" y="134">CC2</text>
<text x="184.8" y="136.6">VBUS</text>
<text x="200.6" y="136.6">EH</text>
<text x="184.8" y="139.1">GND</text>
<text x="200.6" y="139.1">EH</text>
<text x="134.4" y="145.4">1</text>
<text x="142.1" y="148">3</text>
<text x="134.4" y="150.5">2</text>
<text x="26.6" y="159.4">1</text>
<text x="32.8" y="159.4">2</text>
<text x="68.5" y="159.4">1</text>
<text x="74.7" y="159.4">2</text>
<text x="26.6" y="167">3</text>
<text x="32.8" y="167">4</text>
<text x="68.5" y="167">3</text>
<text x="74.7" y="167">4</text>
</g>
<g font-size="2" fill="#999">
<text x="125.5" y="26.1">2</text>
<text x="125.5" y="28.6">3</text>
<text x="127.7" y="24.8">1</text>
<text x="127.7" y="27.3">2</text>
<text x="127.7" y="29.9">3</text>
<text x="125.5" y="31.1">4</text>
<text x="126.7" y="36">PZ254V-11-04P</text>
<text x="127.7" y="32.4">4</text>
<text x="7.4" y="80.4">U7</text>
<text x="12.6" y="83.2">2</text>
<text x="143.3" y="80.4">C6</text>
<text x="10.4" y="87">1</text>
<text x="10.4" y="84.5">2</text>
<text x="12.6" y="85.8">1</text>
<text x="143.3" y="88.1">100nF</text>
<text x="7.4" y="90.6">PZ2.54-1*2</text>
</g>
<text font-size="1.3" fill="#999" x="126.7" y="20.9">H1</text>
<text font-size="1.3" fill="#000080" x="211.8" y="146.7">R32</text>
</svg>
